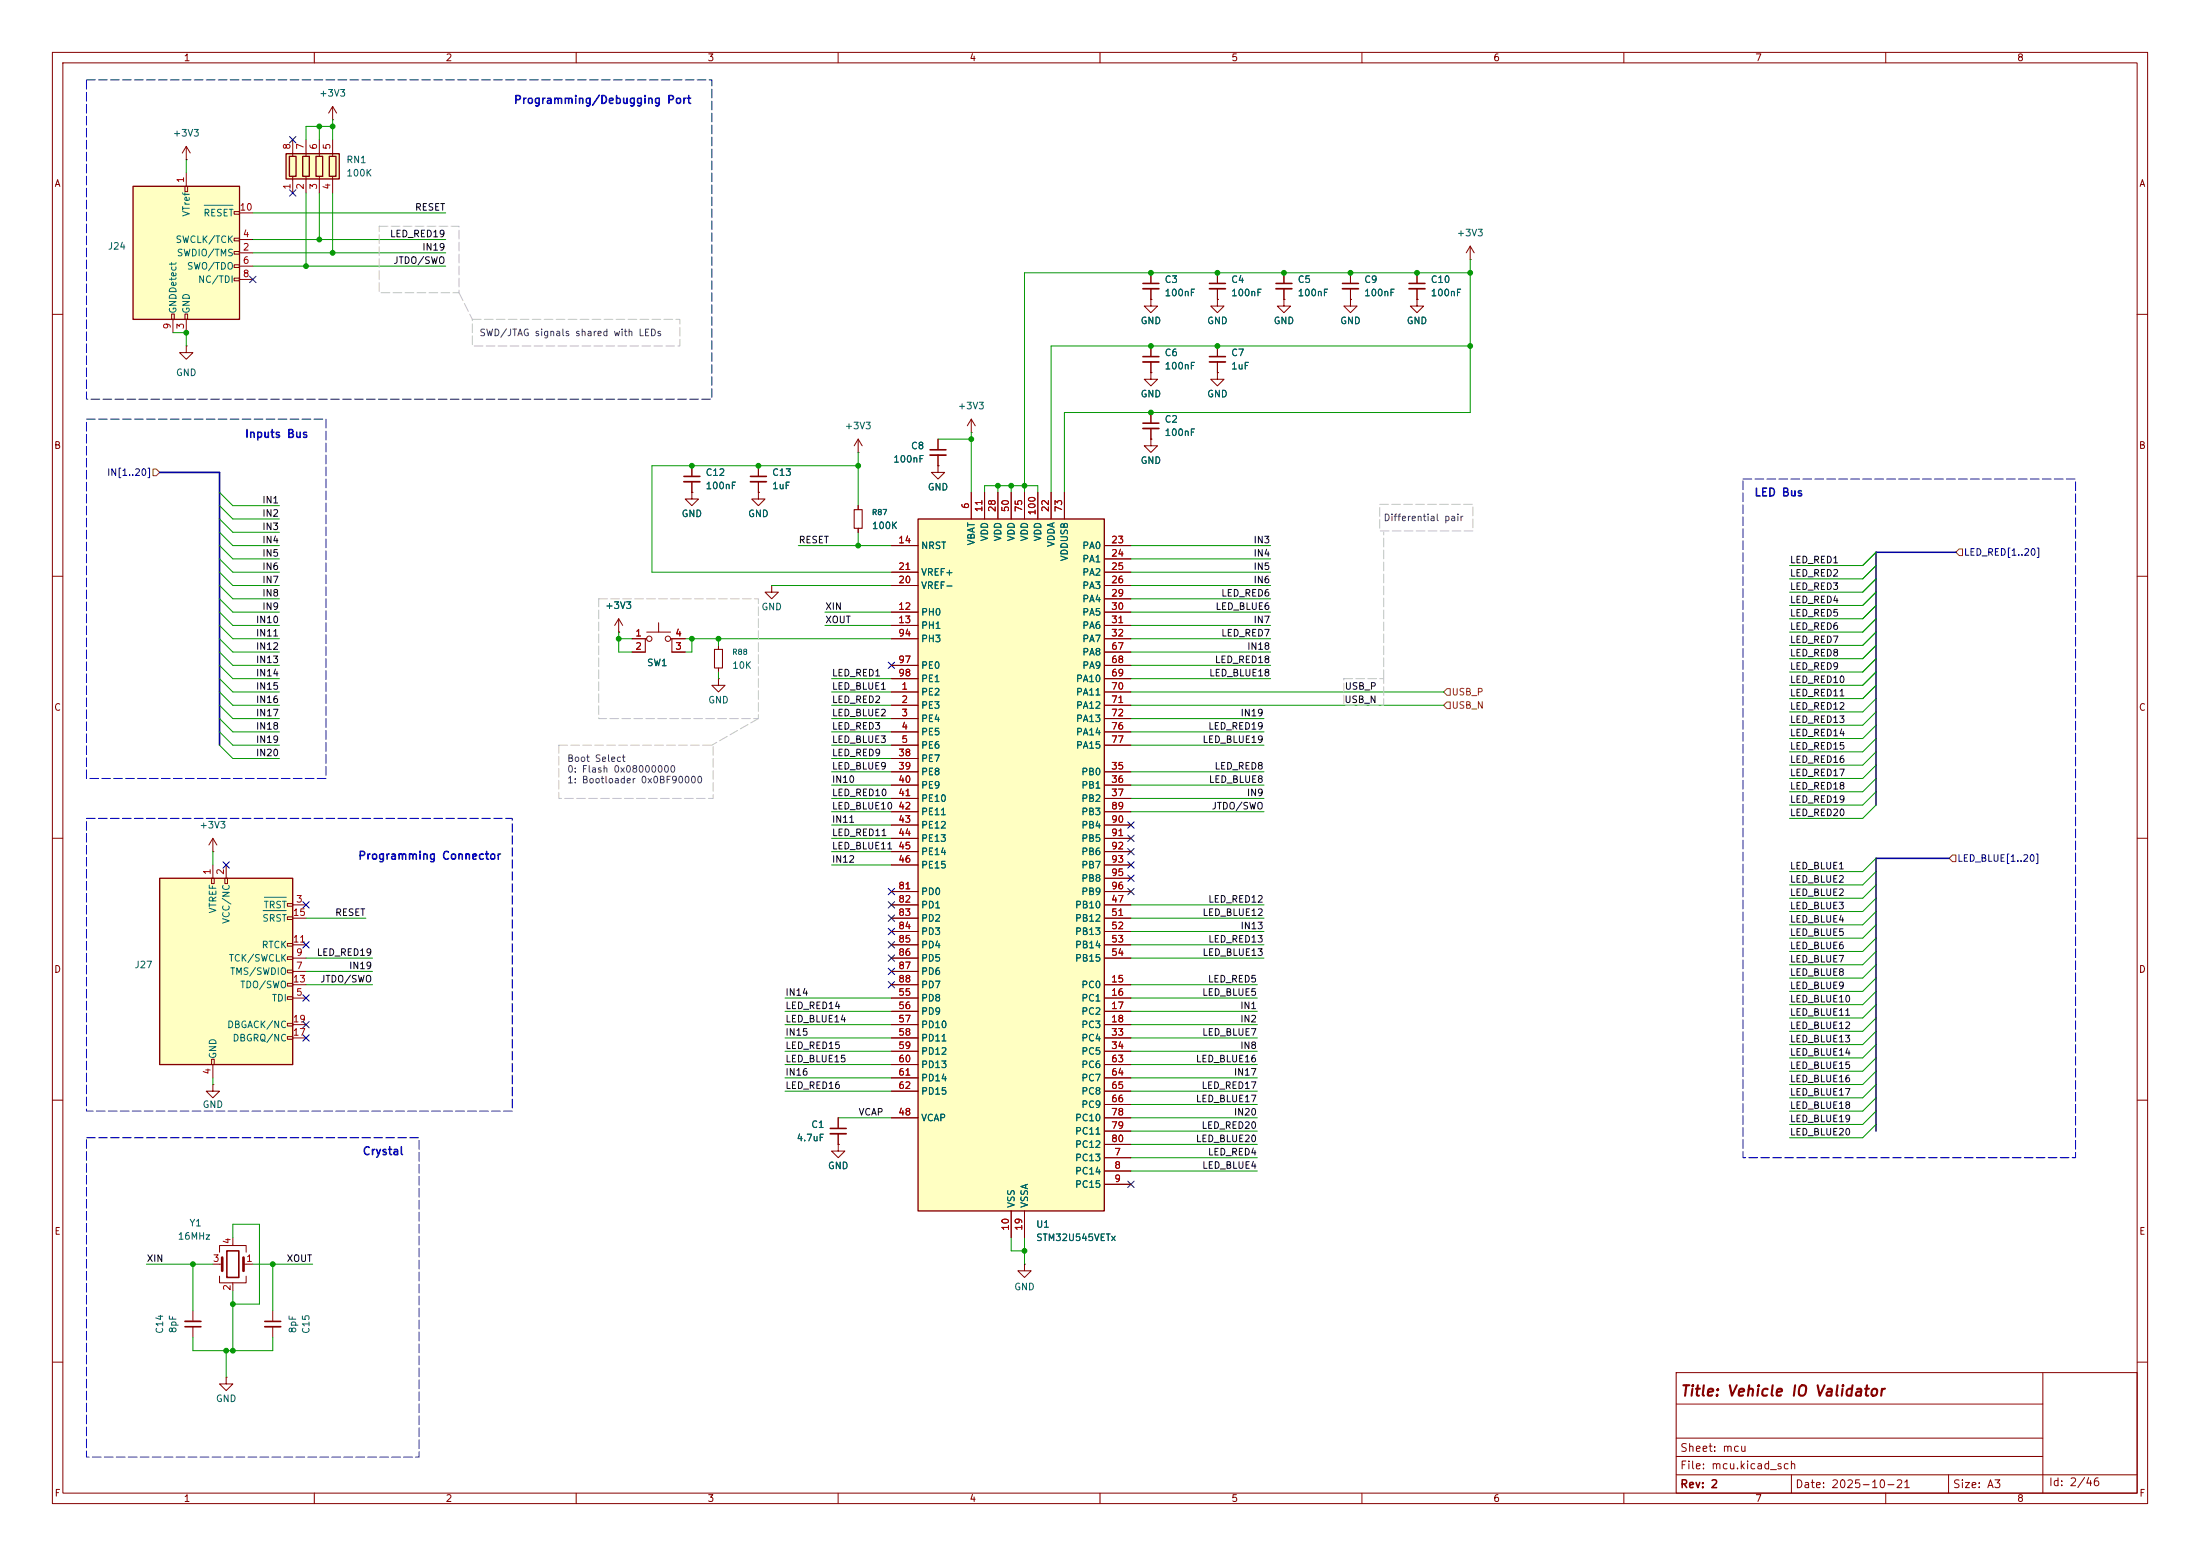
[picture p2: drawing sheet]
<svg xmlns="http://www.w3.org/2000/svg" width="420mm" height="297mm" viewBox="0 0 420 297" stroke-linecap="round" stroke-linejoin="round" font-family="sans-serif">
<g fill="none" stroke="#840000" stroke-width=".19">
<path d="M10 10h400v277h-400zM12 12h396v273h-396zM60 10v2M110 10v2M160 10v2M210 10v2M260 10v2M310 10v2M360 10v2M10 60h2M408 60h2M144.8 88.9v2"/>
<path d="M144.8 91.9v2.1M179.1 88.9v1.3h-1.3l1.3 1.2 1.2-1.2h-1.2M179.1 88.9h.1M179.1 83.8v2.1M179.1 86.9v2M10 110h2M118.1 118.1l-.8 1.3M118.1 118.1l.8 1.3M118.1 118.1v2.6M125.7 118.9v1.8M408 110h2M118.1 120.7h.1"/>
<path d="M120.6 121.9h2.6M123.4 121.9h-.2v2.6h-2.6M123.4 120.7h4.6M128 121.9h.3v2.6h2.5M128.3 121.9h2.5M137.2 129.5v1.3h1.2l-1.2 1.3-1.3-1.3h1.3M137.2 129.5h.1M137.2 123.2v.8M137.2 127.5v.8M10 160h2M408 160h2M40.6 162.6h.1"/>
<path d="M40.6 160l-.7 1.3M40.6 160l.8 1.3M40.6 160v2.6M10 210h2M40.6 207v1.3h1.3l-1.3 1.3-1.2-1.3h1.2M40.6 207h.1M160 218.4v1.3h-1.3l1.3 1.3 1.3-1.3h-1.3M160 218.4h.1M160 213.4v2M160 216.4v2M408 210h2M195.6 241.3v1.3h1.2l-1.2 1.2-1.3-1.2h1.3"/>
<path d="M195.6 241.3h.1M10 260h2M320 262h88v23h-88zM320 278h70M320 274.5h70M320 268h70M390 262v23M408 260h2M60 285v2M110 285v2M160 285v2M210 285v2"/>
<path d="M260 285v2M310 285v2M320 281.5h88M342 281.5v3.5M360 285v2M372 281.5v3.5"/>
<circle cx="124" cy="121.9" r=".51"/>
<circle cx="127.5" cy="121.9" r=".51"/>
</g>
<path d="M143.3 90.9h3M177.5 85.9h3.1M158.5 215.4h3" fill="none" stroke="#840000" stroke-width=".3"/>
<path d="M143.3 91.9h3M177.5 86.9h3.1M158.5 216.4h3" fill="none" stroke="#840000" stroke-width=".33"/>
<path d="M136.4 124h1.5v3.5h-1.5z" fill="none" stroke="#840000" stroke-width=".2"/>
<path d="M54.6 29.3h10.2v4.9h-10.2z" fill="#ffffc2"/>
<path d="M54.6 29.3h10.2v4.9h-10.2zM55.2 29.8h1.3v3.9h-1.3zM57.8 29.8h1.3v3.9h-1.3zM60.3 29.8h1.3v3.9h-1.3zM62.9 29.8h1.2v3.9h-1.2z" fill="none" stroke="#840000" stroke-width=".25"/>
<g fill="none" stroke="#840000" stroke-width=".19">
<path d="M55.9 26.7v3.1M55.9 33.7v3.1M58.4 26.7v3.1M58.4 33.7v3.1M61 26.7v3.1M61 33.7v3.1M63.5 26.7v3.1M63.5 33.7v3.1M132.1 88.9v2M132.1 91.9v2.1M163.8 86.4h.1M163.8 83.8l-.7 1.3"/>
<path d="M163.8 83.8l.8 1.3M163.8 83.8v2.6"/>
</g>
<path d="M130.6 90.9h3" fill="none" stroke="#840000" stroke-width=".3"/>
<path d="M130.6 91.9h3" fill="none" stroke="#840000" stroke-width=".33"/>
<path d="M175.3 99.1h35.5v132h-35.5z" fill="#ffffc2"/>
<path d="M175.3 99.1h35.5v132h-35.5z" fill="none" stroke="#840000" stroke-width=".25"/>
<g fill="none" stroke="#840000" stroke-width=".19">
<path d="M35.6 30.5h.1M35.6 27.9l-.8 1.3M35.6 27.9l.7 1.3M35.6 27.9v2.6M219.7 78.7v2.1M132.1 94v1.3h1.2l-1.2 1.2-1.3-1.2h1.3M132.1 94h.1M144.8 94v1.3h1.2l-1.2 1.2-1.3-1.2h1.3M144.8 94h.1M163.8 96.5v.8M185.4 82.6h.1M185.4 80v2.6"/>
<path d="M185.4 94v5.1M185.4 80l-.7 1.3M185.4 80l.8 1.3M188 94v5.1M190.5 94v5.1M193 94v5.1M195.6 94v5.1M198.1 94v5.1M200.7 94v5.1M203.2 94v5.1M219.7 83.8v1.3h1.3l-1.3 1.3-1.3-1.3h1.3M219.7 83.8h.1"/>
<path d="M219.7 81.8v2M147.3 111.8v1.2h1.3l-1.3 1.3-1.3-1.3h1.3M147.3 111.8h.1M163.8 100.8v.8M170.2 116.8h5.1M170.2 119.4h5.1M170.2 104.1h5.1M170.2 111.8h5.1M170.2 109.2h5.1M210.8 116.8h5.1M210.8 119.4h5.1M210.8 104.1h5.1"/>
<path d="M210.8 111.8h5.1M210.8 109.2h5.1M210.8 106.7h5.1M210.8 114.3h5.1M170.2 132.1h5.1M170.2 134.6h5.1M170.2 137.2h5.1M170.2 139.7h5.1M170.2 121.9h5.1M170.2 127h5.1M170.2 129.5h5.1M210.8 132.1h5.1"/>
<path d="M210.8 134.6h5.1M210.8 137.2h5.1M210.8 139.7h5.1M210.8 121.9h5.1M210.8 124.5h5.1M210.8 127h5.1M210.8 129.5h5.1M170.2 142.2h5.1M170.2 147.3h5.1M170.2 149.9h5.1M170.2 152.4h5.1M170.2 144.8h5.1"/>
<path d="M170.2 154.9h5.1M170.2 157.5h5.1M210.8 142.2h5.1M210.8 147.3h5.1M210.8 149.9h5.1M210.8 152.4h5.1M210.8 154.9h5.1M210.8 157.5h5.1M170.2 160h5.1M170.2 162.6h5.1M170.2 165.1h5.1M170.2 172.7h5.1"/>
<path d="M170.2 175.3h5.1M170.2 177.8h5.1M170.2 170.2h5.1M210.8 160h5.1M210.8 162.6h5.1M210.8 165.1h5.1M210.8 172.7h5.1M210.8 175.3h5.1M210.8 177.8h5.1M210.8 170.2h5.1M210.8 167.6h5.1M170.2 188h5.1"/>
<path d="M170.2 190.5h5.1M170.2 193h5.1M170.2 195.6h5.1M170.2 198.1h5.1M170.2 180.3h5.1M170.2 182.9h5.1M170.2 185.4h5.1M210.8 188h5.1M210.8 190.5h5.1M210.8 193h5.1M210.8 195.6h5.1M210.8 198.1h5.1"/>
<path d="M210.8 180.3h5.1M210.8 182.9h5.1M170.2 200.7h5.1M170.2 213.4h5.1M170.2 203.2h5.1M170.2 205.7h5.1M170.2 208.3h5.1M210.8 200.7h5.1M210.8 213.4h5.1M210.8 203.2h5.1M210.8 205.7h5.1M210.8 208.3h5.1"/>
<path d="M210.8 210.8h5.1M210.8 215.9h5.1M210.8 218.4h5.1M193 231.1v5.1M195.6 231.1v5.1M210.8 221h5.1M210.8 223.5h5.1M210.8 226.1h5.1"/>
</g>
<path d="M163.1 97.3h1.5v3.5h-1.5z" fill="none" stroke="#840000" stroke-width=".2"/>
<path d="M218.2 80.8h3" fill="none" stroke="#840000" stroke-width=".3"/>
<path d="M218.2 81.8h3" fill="none" stroke="#840000" stroke-width=".33"/>
<path d="M30.5 167.6h25.4v35.6h-25.4z" fill="#ffffc2"/>
<path d="M30.5 167.6h25.4v35.6h-25.4z" fill="none" stroke="#840000" stroke-width=".25"/>
<g fill="none" stroke="#840000" stroke-width=".19">
<path d="M219.7 57.2v1.2h1.3l-1.3 1.3-1.3-1.3h1.3M219.7 57.2h.1M219.7 52.1v2M219.7 55.1v2.1M232.4 57.2v1.2h1.3l-1.3 1.3-1.3-1.3h1.3M232.4 57.2h.1M232.4 52.1v2M232.4 55.1v2.1M245.1 57.2v1.2h1.3l-1.3 1.3-1.3-1.3h1.3M245.1 57.2h.1M245.1 52.1v2M245.1 55.1v2.1"/>
<path d="M257.8 57.2v1.2h1.3l-1.3 1.3-1.3-1.3h1.3M257.8 57.2h.1M257.8 52.1v2M257.8 55.1v2.1M270.5 57.2v1.2h1.3l-1.3 1.3-1.3-1.3h1.3M270.5 57.2h.1M270.5 52.1v2M270.5 55.1v2.1M280.7 49.5h.1M280.7 47l-.8 1.3M280.7 47l.7 1.3M280.7 47v2.5"/>
<path d="M35.6 66v1.3h1.2l-1.2 1.3-1.3-1.3h1.3M35.6 66h.1M219.7 71.1v1.3h1.3l-1.3 1.3-1.3-1.3h1.3M219.7 71.1h.1M219.7 66v2.1M219.7 69.1v2M232.4 71.1v1.3h1.3l-1.3 1.3-1.3-1.3h1.3M232.4 71.1h.1M232.4 66v2.1M232.4 69.1v2M40.4 167.6h.5v1.1h-.5zM40.6 165.1v2.5"/>
<path d="M42.9 167.6h.5v1.1h-.5zM43.2 165.1v2.5M54.9 172.5h1v.5h-1zM54.9 175h1v.5h-1zM55.9 172.7h2.5M55.9 175.3h2.5M54.9 182.6h1v.5h-1zM54.9 180.1h1v.5h-1zM54.9 185.2h1v.5h-1zM54.9 187.7h1v.5h-1zM54.9 195.3h1v.5h-1zM54.9 197.9h1v.5h-1z"/>
<path d="M54.9 190.2h1v.6h-1zM55.9 190.5h2.5M55.9 185.4h2.5M55.9 182.9h2.5M55.9 180.3h2.5M55.9 188h2.5M55.9 198.1h2.5M55.9 195.6h2.5M40.4 202.2h.5v1h-.5zM40.6 203.2v2.5M41.9 239v-1.3h5.1v1.3M44.4 236.2v1.5"/>
<path d="M36.8 250.2v2M36.8 253.2v2.1M40.6 241.3h1.8M41.9 243.6v1.3h5.1v-1.3M44.4 244.9v1.5M46.5 241.3h1.8M52.1 250.2v2M52.1 253.2v2.1M43.2 262.9v1.3h1.2l-1.2 1.2-1.3-1.2h1.3M43.2 262.9h.1"/>
</g>
<path d="M50.2 173.8h4.4M50.5 171.3h4.1" fill="none" stroke="#006464" stroke-width=".19"/>
<path d="M218.2 54.1h3M230.9 54.1h3M243.6 54.1h3M256.3 54.1h3M269 54.1h3M218.2 68.1h3M230.9 68.1h3M43.3 238.8h2.3v5h-2.3zM35.3 253.2h3.1M50.5 252.2h3.1" fill="none" stroke="#840000" stroke-width=".3"/>
<path d="M218.2 55.1h3M230.9 55.1h3M243.6 55.1h3M256.3 55.1h3M269 55.1h3M218.2 69.1h3M230.9 69.1h3M35.3 252.2h3.1M50.5 253.2h3.1" fill="none" stroke="#840000" stroke-width=".33"/>
<path d="M42.4 240v2.6M46.5 240v2.6" fill="none" stroke="#840000" stroke-width=".51"/>
<path d="M25.4 35.6h20.3v25.4h-20.3z" fill="#ffffc2"/>
<path d="M25.4 35.6h20.3v25.4h-20.3z" fill="none" stroke="#840000" stroke-width=".25"/>
<g fill="none" stroke="#840000" stroke-width=".19">
<path d="M35.3 35.6h.5v1h-.5zM35.6 33v2.6M63.5 22.9h.1M63.5 20.3l-.8 1.3M63.5 20.3l.8 1.3M63.5 20.3v2.6M32.8 59.9h.5v1.1h-.5zM35.3 59.9h.5v1.1h-.5zM44.7 45.5h1v.5h-1zM44.7 40.4h1v.5h-1zM44.7 48h1v.5h-1zM44.7 50.5h1v.6h-1z"/>
<path d="M44.7 53.1h1v.5h-1zM45.7 48.3h2.6M45.7 45.7h2.6M45.7 50.8h2.6M45.7 53.3h2.6M45.7 40.6h2.6M219.7 57.2h.1M219.7 52.1v2M219.7 55.1v2.1M232.4 57.2h.1M232.4 52.1v2M232.4 55.1v2.1"/>
<path d="M245.1 57.2h.1M245.1 52.1v2M245.1 55.1v2.1M257.8 57.2h.1M257.8 52.1v2M257.8 55.1v2.1M270.5 57.2h.1M270.5 52.1v2M270.5 55.1v2.1M33 61v2.5M35.6 61v2.5M219.7 71.1h.1"/>
<path d="M219.7 66v2.1M219.7 69.1v2M219.7 78.7v2.1M232.4 71.1h.1M232.4 66v2.1M232.4 69.1v2M132.1 94h.1M132.1 88.9v2M132.1 91.9v2.1M144.8 94h.1M144.8 88.9v2M144.8 91.9v2.1"/>
<path d="M163.8 96.5v.8M179.1 88.9h.1M179.1 83.8v2.1M179.1 86.9v2M185.4 94v5.1M188 94v5.1M190.5 94v5.1M193 94v5.1M195.6 94v5.1M198.1 94v5.1M200.7 94v5.1M203.2 94v5.1"/>
<path d="M219.7 83.8h.1M219.7 81.8v2M163.8 100.8v.8M170.2 116.8h5.1M170.2 119.4h5.1M170.2 104.1h5.1M170.2 111.8h5.1M170.2 109.2h5.1M210.8 116.8h5.1M210.8 119.4h5.1M210.8 104.1h5.1M210.8 111.8h5.1"/>
<path d="M210.8 109.2h5.1M210.8 106.7h5.1M210.8 114.3h5.1M118.1 120.7h.1M120.6 121.9h2.6M120.6 124.5h2.6M128.3 121.9h2.5M128.3 124.5h2.5M170.2 132.1h5.1M170.2 134.6h5.1M170.2 137.2h5.1M170.2 139.7h5.1"/>
<path d="M170.2 121.9h5.1M170.2 127h5.1M170.2 129.5h5.1M210.8 132.1h5.1M210.8 134.6h5.1M210.8 137.2h5.1M210.8 139.7h5.1M210.8 121.9h5.1M210.8 124.5h5.1M210.8 127h5.1M210.8 129.5h5.1M170.2 142.2h5.1"/>
<path d="M170.2 147.3h5.1M170.2 149.9h5.1M170.2 152.4h5.1M170.2 144.8h5.1M170.2 154.9h5.1M170.2 157.5h5.1M210.8 142.2h5.1M210.8 147.3h5.1M210.8 149.9h5.1M210.8 152.4h5.1M210.8 154.9h5.1M210.8 157.5h5.1"/>
<path d="M170.2 160h5.1M170.2 162.6h5.1M170.2 165.1h5.1M170.2 172.7h5.1M170.2 175.3h5.1M170.2 177.8h5.1M170.2 170.2h5.1M210.8 160h5.1M210.8 162.6h5.1M210.8 165.1h5.1M210.8 172.7h5.1M210.8 175.3h5.1"/>
<path d="M210.8 177.8h5.1M210.8 170.2h5.1M210.8 167.6h5.1M170.2 188h5.1M170.2 190.5h5.1M170.2 193h5.1M170.2 195.6h5.1M170.2 198.1h5.1M170.2 180.3h5.1M170.2 182.9h5.1M170.2 185.4h5.1M210.8 188h5.1"/>
<path d="M210.8 190.5h5.1M210.8 193h5.1M210.8 195.6h5.1M210.8 198.1h5.1M210.8 180.3h5.1M210.8 182.9h5.1M160 218.4h.1M160 213.4v2M160 216.4v2M170.2 200.7h5.1M170.2 213.4h5.1M170.2 203.2h5.1"/>
<path d="M170.2 205.7h5.1M170.2 208.3h5.1M210.8 200.7h5.1M210.8 213.4h5.1M210.8 203.2h5.1M210.8 205.7h5.1M210.8 208.3h5.1M210.8 210.8h5.1M210.8 215.9h5.1M210.8 218.4h5.1M193 231.1v5.1M195.6 231.1v5.1"/>
<path d="M210.8 221h5.1M210.8 223.5h5.1M210.8 226.1h5.1"/>
</g>
<path d="M39 39.2h5.5" fill="none" stroke="#006464" stroke-width=".19"/>
<path d="M29.2 89.5h.6l.7 .7-.7 .6h-.6zM373.4 105.4l.6-.6h.6v1.2h-.6zM276.2 131.4h.7v1.3h-.7l-.6-.6zM276.2 134h.7v1.3h-.7l-.6-.7zM372.7 163.2h.7v1.3h-.7l-.6-.7z" fill="none" stroke="#725600" stroke-width=".19"/>
<path d="M72.4 43.2h15.2v12.7h-15.2zM87.6 55.9l2.6 5.1M90.2 61h39.6v5h-39.6zM263.4 96.3h17.8v5h-17.8zM114.3 114.3h30.5v22.9h-30.5zM144.8 137.2l-8.9 5M256.5 129.5h7.7v5.1h-7.7zM264.2 129.5v-27.9M106.7 142.2h29.4v10.2h-29.4z" fill="none" stroke="#c2c2c2" stroke-width=".19" stroke-dasharray="1.7 .6"/>
<path d="M30.5 90.2h11.4v52M373.4 105.4h-15.3v48.3M372.1 163.8h-14v52.1" fill="none" stroke="#000084" stroke-width=".3"/>
<g fill="none" stroke="#009600" stroke-width=".19">
<path d="M35.6 30.5v2.5M58.4 36.8v14M61 24.1v2.6M61 36.8v8.9M63.5 22.9v3.8M63.5 36.8v11.5M63.5 24.1h-5.1v2.6M48.3 50.8h36.8M48.3 48.3h36.8M48.3 45.7h36.8M48.3 40.6h36.8M280.7 52.1h-85.1v41.9"/>
<path d="M280.7 49.5v29.2h-77.5v15.3M33 63.5h2.6v2.5M280.7 66h-80v28M41.9 94l2.5 2.5h8.9M41.9 96.5l2.5 2.6h8.9M41.9 99.1l2.5 2.5h8.9M163.8 88.9h-39.3v20.3h45.7M163.8 86.4v10.1M179.1 83.8h6.3M185.4 82.6v11.4M188 94v-1.3h10.1v1.3M190.5 92.7v1.3"/>
<path d="M193 92.7v1.3M41.9 106.7l2.5 2.5h8.9M41.9 111.8l2.5 2.5h8.9M41.9 104.1l2.5 2.6h8.9M41.9 109.2l2.5 2.6h8.9M41.9 101.6l2.5 2.5h8.9M41.9 119.4l2.5 2.5h8.9M41.9 116.8l2.5 2.6h8.9M41.9 114.3l2.5 2.5h8.9M147.3 111.8h22.9M152.4 104.1h17.8M157.5 119.4h12.7"/>
<path d="M157.5 116.8h12.7M163.8 101.6v2.5M215.9 109.2h26.7M215.9 114.3h26.7M215.9 106.7h26.7M215.9 111.8h26.7M215.9 104.1h26.7M215.9 119.4h26.7M215.9 116.8h26.7M358.1 113l-2.5 2.6h-14M358.1 110.5l-2.5 2.5h-14M358.1 108l-2.5 2.5h-14"/>
<path d="M358.1 105.4l-2.5 2.6h-14M358.1 118.1l-2.5 2.6h-14M358.1 115.6l-2.5 2.5h-14M41.9 121.9l2.5 2.6h8.9M41.9 127l2.5 2.5h8.9M41.9 124.5l2.5 2.5h8.9M41.9 129.5l2.5 2.6h8.9M41.9 137.2l2.5 2.5h8.9M41.9 139.7l2.5 2.5h8.9M41.9 132.1l2.5 2.5h8.9M41.9 134.6l2.5 2.6h8.9M118.1 120.7v3.8h2.5"/>
<path d="M118.1 121.9h2.5M130.8 121.9h39.4M132.1 121.9v2.6h-1.3M137.2 121.9v1.3M137.2 128.3v1.2M158.7 129.5h11.5M158.7 132.1h11.5M158.7 139.7h11.5M158.7 134.6h11.5M158.7 137.2h11.5M215.9 124.5h26.7M215.9 129.5h26.7"/>
<path d="M215.9 121.9h26.7M215.9 127h26.7M215.9 132.1h59.7M215.9 139.7h25.4M215.9 134.6h59.7M215.9 137.2h25.4M358.1 133.4l-2.5 2.5h-14M358.1 123.2l-2.5 2.5h-14M358.1 125.7l-2.5 2.6h-14M358.1 120.7l-2.5 2.5h-14M358.1 138.4l-2.5 2.6h-14M358.1 130.8l-2.5 2.6h-14"/>
<path d="M358.1 135.9l-2.5 2.5h-14M358.1 128.3l-2.5 2.5h-14M41.9 142.2l2.5 2.6h8.9M158.7 152.4h11.5M158.7 147.3h11.5M158.7 154.9h11.5M158.7 157.5h11.5M158.7 142.2h11.5M158.7 144.8h11.5M158.7 149.9h11.5M215.9 152.4h25.4M215.9 147.3h25.4"/>
<path d="M215.9 154.9h25.4M215.9 142.2h25.4M215.9 149.9h25.4M358.1 151.1l-2.5 2.6h-14M358.1 153.7l-2.5 2.5h-14M358.1 146.1l-2.5 2.5h-14M358.1 148.6l-2.5 2.5h-14M358.1 143.5l-2.5 2.6h-14M358.1 141l-2.5 2.5h-14M40.6 162.6v2.5M58.4 175.3h11.4M158.7 165.1h11.5"/>
<path d="M158.7 162.6h11.5M158.7 160h11.5M215.9 175.3h25.4M215.9 172.7h25.4M215.9 177.8h25.4M358.1 179.1l-2.5 2.5h-14M358.1 176.5l-2.5 2.6h-14M358.1 163.8l-2.5 2.6h-14M358.1 174l-2.5 2.5h-14M358.1 171.5l-2.5 2.5h-14M358.1 168.9l-2.5 2.6h-14M358.1 166.4l-2.5 2.5h-14"/>
<path d="M58.4 185.4h12.7M58.4 188h12.7M58.4 182.9h12.7M149.9 193h20.3M149.9 190.5h20.3M149.9 195.6h20.3M149.9 198.1h20.3M215.9 188h24.1M215.9 182.9h25.4M215.9 193h24.1M215.9 190.5h24.1M215.9 180.3h25.4"/>
<path d="M215.9 195.6h24.1M215.9 198.1h24.1M358.1 186.7l-2.5 2.5h-14M358.1 181.6l-2.5 2.6h-14M358.1 194.3l-2.5 2.6h-14M358.1 189.2l-2.5 2.6h-14M358.1 196.9l-2.5 2.5h-14M358.1 199.4l-2.5 2.5h-14M358.1 184.2l-2.5 2.5h-14M358.1 191.8l-2.5 2.5h-14M40.6 205.7v1.3M149.9 203.2h20.3"/>
<path d="M149.9 205.7h20.3M149.9 200.7h20.3M149.9 208.3h20.3M160 213.4h10.2M215.9 203.2h24.1M215.9 205.7h24.1M215.9 210.8h24.1M215.9 200.7h24.1M215.9 215.9h24.1M215.9 208.3h24.1M215.9 213.4h24.1M215.9 218.4h24.1"/>
<path d="M358.1 212.1l-2.5 2.5h-14M358.1 204.5l-2.5 2.5h-14M358.1 214.6l-2.5 2.6h-14M358.1 201.9l-2.5 2.6h-14M358.1 207l-2.5 2.6h-14M358.1 209.6l-2.5 2.5h-14M44.4 236.2v-2.5h5.1v15.2h-5.1M193 236.2v2.6h2.6M195.6 236.2v5.1M215.9 223.5h24.1M215.9 221h24.1M27.9 241.3h12.7"/>
<path d="M36.8 255.3v2.5h15.3v-2.5M36.8 241.3v8.9M43.2 257.8v5.1M44.4 246.4v11.4M48.3 241.3h11.4M52.1 241.3v8.9"/>
</g>
<g fill="none" stroke="#000084" stroke-width=".19">
<path d="M55.3 26.1l1.2 1.2M55.3 36.2l1.2 1.2M56.5 26.1l-1.2 1.2M56.5 36.2l-1.2 1.2M47.7 52.7l1.2 1.2M48.9 52.7l-1.2 1.2M169.6 126.4l1.2 1.2M170.8 126.4l-1.2 1.2M215.3 156.9l1.2 1.2M215.3 159.4l1.2 1.2M216.5 156.9l-1.2 1.2M216.5 159.4l-1.2 1.2"/>
<path d="M42.6 164.5l1.2 1.2M43.8 164.5l-1.2 1.2M57.8 179.7l1.2 1.2M57.8 172.1l1.2 1.2M59 179.7l-1.2 1.2M59 172.1l-1.2 1.2M169.6 169.6l1.2 1.2M169.6 174.7l1.2 1.2M169.6 179.7l1.2 1.2M169.6 177.2l1.2 1.2M169.6 172.1l1.2 1.2M170.8 169.6l-1.2 1.2"/>
<path d="M170.8 174.7l-1.2 1.2M170.8 179.7l-1.2 1.2M170.8 177.2l-1.2 1.2M170.8 172.1l-1.2 1.2M215.3 169.6l1.2 1.2M215.3 164.5l1.2 1.2M215.3 162l1.2 1.2M215.3 167l1.2 1.2M216.5 169.6l-1.2 1.2M216.5 164.5l-1.2 1.2M216.5 162l-1.2 1.2M216.5 167l-1.2 1.2"/>
<path d="M57.8 197.5l1.2 1.2M57.8 195l1.2 1.2M57.8 189.9l1.2 1.2M59 197.5l-1.2 1.2M59 195l-1.2 1.2M59 189.9l-1.2 1.2M169.6 184.8l1.2 1.2M169.6 182.3l1.2 1.2M169.6 187.4l1.2 1.2M170.8 184.8l-1.2 1.2M170.8 182.3l-1.2 1.2M170.8 187.4l-1.2 1.2"/>
<path d="M215.3 225.5l1.2 1.2M216.5 225.5l-1.2 1.2"/>
</g>
<path d="M16.5 15.2h119.4v61h-119.4zM16.5 80h45.7v68.6h-45.7zM332.7 91.4h63.5v129.6h-63.5zM16.5 156.2h81.3v55.9h-81.3zM16.5 217.2h63.5v60.9h-63.5z" fill="none" stroke="#0000c2" stroke-width=".19" stroke-dasharray="1.7 .6"/>
<g fill="#009600" stroke="#009600" stroke-width=".19">
<circle cx="132.1" cy="88.9" r=".46"/>
<circle cx="144.8" cy="88.9" r=".46"/>
<circle cx="118.1" cy="121.9" r=".46"/>
<circle cx="61" cy="45.7" r=".46"/>
<circle cx="63.5" cy="48.3" r=".46"/>
<circle cx="58.4" cy="50.8" r=".46"/>
<circle cx="36.8" cy="241.3" r=".46"/>
<circle cx="52.1" cy="241.3" r=".46"/>
<circle cx="44.4" cy="248.9" r=".46"/>
<circle cx="44.4" cy="257.8" r=".46"/>
<circle cx="43.2" cy="257.8" r=".46"/>
<circle cx="63.5" cy="24.1" r=".46"/>
<circle cx="35.6" cy="63.5" r=".46"/>
<circle cx="61" cy="24.1" r=".46"/>
<circle cx="193" cy="92.7" r=".46"/>
<circle cx="190.5" cy="92.7" r=".46"/>
<circle cx="163.8" cy="88.9" r=".46"/>
<circle cx="195.6" cy="92.7" r=".46"/>
<circle cx="163.8" cy="104.1" r=".46"/>
<circle cx="185.4" cy="83.8" r=".46"/>
<circle cx="195.6" cy="238.8" r=".46"/>
<circle cx="137.2" cy="121.9" r=".46"/>
<circle cx="132.1" cy="121.9" r=".46"/>
<circle cx="280.7" cy="52.1" r=".46"/>
<circle cx="280.7" cy="66" r=".46"/>
<circle cx="245.1" cy="52.1" r=".46"/>
<circle cx="257.8" cy="52.1" r=".46"/>
<circle cx="232.4" cy="52.1" r=".46"/>
<circle cx="219.7" cy="52.1" r=".46"/>
<circle cx="232.4" cy="66" r=".46"/>
<circle cx="270.5" cy="52.1" r=".46"/>
<circle cx="219.7" cy="78.7" r=".46"/>
<circle cx="219.7" cy="66" r=".46"/>
</g>
<text font-size="2" fill="#840000" x="320.6" y="267">Title: Vehicle IO Validator</text>
<g font-size="1.5" fill="#0000c2">
<text x="98" y="20.2">Programming/Debugging Port</text>
<text x="46.6" y="83.9">Inputs Bus</text>
<text x="334.8" y="95.1">LED Bus</text>
<text x="68.2" y="164.5">Programming Connector</text>
<text x="69.1" y="220.8">Crystal</text>
</g>
<g font-size="1.5" fill="#840000">
<text x="320.6" y="280.8">File: mcu.kicad_sch</text>
<text x="320.6" y="277.5">Sheet: mcu</text>
<text x="320.6" y="284.4">Rev: 2</text>
<text x="342.6" y="284.4">Date: 2025-10-21</text>
<text x="372.7" y="284.4">Size: A3</text>
<text x="391" y="284">Id: 2/46</text>
</g>
<g font-size="1.3" fill="#840000">
<text x="35" y="12">1</text>
<text x="85" y="12">2</text>
<text x="135" y="12">3</text>
<text x="185" y="12">4</text>
<text x="235" y="12">5</text>
<text x="285" y="12">6</text>
<text x="335" y="12">7</text>
<text x="385" y="12">8</text>
<text x="10.3" y="36">A</text>
<text x="408.3" y="36">A</text>
<text x="10.2" y="86">B</text>
<text x="408.2" y="86">B</text>
<text x="10.2" y="136">C</text>
<text x="408.2" y="136">C</text>
<text x="10.2" y="186">D</text>
<text x="408.2" y="186">D</text>
<text x="10.3" y="236">E</text>
<text x="408.3" y="236">E</text>
<text x="10.3" y="286">F</text>
<text x="35" y="287">1</text>
<text x="85" y="287">2</text>
<text x="135" y="287">3</text>
<text x="185" y="287">4</text>
<text x="235" y="287">5</text>
<text x="285" y="287">6</text>
<text x="335" y="287">7</text>
<text x="385" y="287">8</text>
<text x="408.3" y="286">F</text>
</g>
<g font-size="1.3" fill="#006464">
<text x="60.8" y="18.7">+3V3</text>
<text x="32.9" y="26.4">+3V3</text>
<text x="66" y="31.4">RN1</text>
<text x="66" y="34">100K</text>
<text x="36.5" y="41.5" transform="rotate(-90 36.5 41.5)">VTref</text>
<text x="38.7" y="41.6">RESET</text>
<text x="20.5" y="48">J24</text>
<text x="33.4" y="46.7">SWCLK/TCK</text>
<text x="278" y="45.4">+3V3</text>
<text x="33.7" y="49.2">SWDIO/TMS</text>
<text x="35.6" y="51.8">SWO/TDO</text>
<text x="34" y="60" transform="rotate(-90 34 60)">GNDDetect</text>
<text x="36.5" y="60" transform="rotate(-90 36.5 60)">GND</text>
<text x="37.7" y="54.3">NC/TDI</text>
<text x="222.2" y="54.3">C3</text>
<text x="222.2" y="56.8">100nF</text>
<text x="234.9" y="54.3">C4</text>
<text x="234.9" y="56.8">100nF</text>
<text x="247.6" y="54.3">C5</text>
<text x="247.6" y="56.8">100nF</text>
<text x="260.3" y="54.3">C9</text>
<text x="260.3" y="56.8">100nF</text>
<text x="273" y="54.3">C10</text>
<text x="273" y="56.8">100nF</text>
<text x="217.6" y="62.2">GND</text>
<text x="230.3" y="62.2">GND</text>
<text x="243" y="62.2">GND</text>
<text x="255.7" y="62.2">GND</text>
<text x="268.4" y="62.2">GND</text>
<text x="222.2" y="68.3">C6</text>
<text x="222.2" y="70.8">100nF</text>
<text x="234.9" y="68.3">C7</text>
<text x="234.9" y="70.8">1uF</text>
<text x="33.5" y="72.1">GND</text>
<text x="217.6" y="76.1">GND</text>
<text x="230.3" y="76.1">GND</text>
<text x="161.2" y="82.2">+3V3</text>
<text x="182.8" y="78.4">+3V3</text>
<text x="222.2" y="81">C2</text>
<text x="222.2" y="83.5">100nF</text>
<text x="170.4" y="88.6">100nF</text>
<text x="173.8" y="86.1">C8</text>
<text x="217.6" y="88.8">GND</text>
<text x="134.6" y="91.1">C12</text>
<text x="134.6" y="93.7">100nF</text>
<text x="147.3" y="91.1">C13</text>
<text x="147.3" y="93.7">1uF</text>
<text x="177" y="93.9">GND</text>
<text x="130" y="99">GND</text>
<text x="142.7" y="99">GND</text>
<text x="166.4" y="101.3">100K</text>
<text x="175.7" y="105.1">NRST</text>
<text x="186.4" y="104.2" transform="rotate(-90 186.4 104.2)">VBAT</text>
<text x="188.9" y="103.4" transform="rotate(-90 188.9 103.4)">VDD</text>
<text x="191.5" y="103.4" transform="rotate(-90 191.5 103.4)">VDD</text>
<text x="194" y="103.4" transform="rotate(-90 194 103.4)">VDD</text>
<text x="196.5" y="103.4" transform="rotate(-90 196.5 103.4)">VDD</text>
<text x="199.1" y="103.4" transform="rotate(-90 199.1 103.4)">VDD</text>
<text x="201.6" y="104.5" transform="rotate(-90 201.6 104.5)">VDDA</text>
<text x="204.2" y="107.2" transform="rotate(-90 204.2 107.2)">VDDUSB</text>
<text x="206.5" y="105.1">PA0</text>
<text x="206.5" y="107.6">PA1</text>
<text x="175.7" y="112.7">VREF-</text>
<text x="175.7" y="110.2">VREF+</text>
<text x="206.5" y="110.2">PA2</text>
<text x="206.5" y="112.7">PA3</text>
<text x="115.4" y="116.5">+3V3</text>
<text x="145.3" y="116.8">GND</text>
<text x="175.7" y="117.8">PH0</text>
<text x="206.5" y="115.3">PA4</text>
<text x="206.5" y="117.8">PA5</text>
<text x="175.7" y="120.3">PH1</text>
<text x="175.7" y="122.9">PH3</text>
<text x="206.5" y="120.3">PA6</text>
<text x="206.5" y="122.9">PA7</text>
<text x="206.5" y="125.4">PA8</text>
<text x="123.4" y="127.5">SW1</text>
<text x="139.7" y="128">10K</text>
<text x="175.7" y="128">PE0</text>
<text x="175.7" y="130.5">PE1</text>
<text x="205.3" y="130.5">PA10</text>
<text x="206.5" y="128">PA9</text>
<text x="135.1" y="134.6">GND</text>
<text x="175.7" y="133">PE2</text>
<text x="175.7" y="135.6">PE3</text>
<text x="205.3" y="133">PA11</text>
<text x="205.3" y="135.6">PA12</text>
<text x="175.7" y="138.1">PE4</text>
<text x="175.7" y="140.7">PE5</text>
<text x="175.7" y="143.2">PE6</text>
<text x="205.3" y="138.1">PA13</text>
<text x="205.3" y="140.7">PA14</text>
<text x="205.3" y="143.2">PA15</text>
<text x="175.7" y="145.7">PE7</text>
<text x="175.7" y="148.3">PE8</text>
<text x="206.3" y="148.3">PB0</text>
<text x="175.7" y="150.8">PE9</text>
<text x="175.7" y="153.4">PE10</text>
<text x="175.7" y="155.9">PE11</text>
<text x="206.3" y="150.8">PB1</text>
<text x="206.3" y="153.4">PB2</text>
<text x="206.3" y="155.9">PB3</text>
<text x="38" y="158.4">+3V3</text>
<text x="175.7" y="158.4">PE12</text>
<text x="175.7" y="161">PE13</text>
<text x="206.3" y="158.4">PB4</text>
<text x="206.3" y="161">PB5</text>
<text x="175.7" y="163.5">PE14</text>
<text x="175.7" y="166.1">PE15</text>
<text x="206.3" y="163.5">PB6</text>
<text x="206.3" y="166.1">PB7</text>
<text x="50.2" y="173.7">TRST</text>
<text x="175.7" y="171.1">PD0</text>
<text x="175.7" y="173.7">PD1</text>
<text x="205.1" y="173.7">PB10</text>
<text x="206.3" y="168.6">PB8</text>
<text x="206.3" y="171.1">PB9</text>
<text x="41.6" y="174.4" transform="rotate(-90 41.6 174.4)">VTREF</text>
<text x="44.1" y="176.4" transform="rotate(-90 44.1 176.4)">VCC/NC</text>
<text x="50" y="176.2">SRST</text>
<text x="175.7" y="176.2">PD2</text>
<text x="175.7" y="178.8">PD3</text>
<text x="205.1" y="176.2">PB12</text>
<text x="205.1" y="178.8">PB13</text>
<text x="25.6" y="185.1">J27</text>
<text x="43.6" y="183.8">TCK/SWCLK</text>
<text x="49.9" y="181.3">RTCK</text>
<text x="175.7" y="181.3">PD4</text>
<text x="175.7" y="183.8">PD5</text>
<text x="205.1" y="181.3">PB14</text>
<text x="205.1" y="183.8">PB15</text>
<text x="43.8" y="186.4">TMS/SWDIO</text>
<text x="45.7" y="188.9">TDO/SWO</text>
<text x="51.8" y="191.5">TDI</text>
<text x="175.7" y="191.5">PD8</text>
<text x="175.7" y="186.4">PD6</text>
<text x="175.7" y="188.9">PD7</text>
<text x="206.3" y="188.9">PC0</text>
<text x="206.3" y="191.5">PC1</text>
<text x="43.3" y="196.5">DBGACK/NC</text>
<text x="175.7" y="194">PD9</text>
<text x="175.7" y="196.5">PD10</text>
<text x="206.3" y="194">PC2</text>
<text x="206.3" y="196.5">PC3</text>
<text x="41.6" y="202.2" transform="rotate(-90 41.6 202.2)">GND</text>
<text x="44.3" y="199.1">DBGRQ/NC</text>
<text x="175.7" y="199.1">PD11</text>
<text x="175.7" y="201.6">PD12</text>
<text x="206.3" y="199.1">PC4</text>
<text x="206.3" y="201.6">PC5</text>
<text x="175.7" y="204.2">PD13</text>
<text x="175.7" y="206.7">PD14</text>
<text x="175.7" y="209.2">PD15</text>
<text x="206.3" y="204.2">PC6</text>
<text x="206.3" y="206.7">PC7</text>
<text x="206.3" y="209.2">PC8</text>
<text x="38.6" y="211.8">GND</text>
<text x="154.8" y="215.6">C1</text>
<text x="175.7" y="214.3">VCAP</text>
<text x="205.1" y="214.3">PC10</text>
<text x="206.3" y="211.8">PC9</text>
<text x="152" y="218.1">4.7uF</text>
<text x="205.1" y="221.9">PC13</text>
<text x="205.1" y="216.9">PC11</text>
<text x="205.1" y="219.4">PC12</text>
<text x="158" y="223.5">GND</text>
<text x="205.1" y="224.5">PC14</text>
<text x="205.1" y="227">PC15</text>
<text x="194" y="230.7" transform="rotate(-90 194 230.7)">VSS</text>
<text x="196.5" y="230.7" transform="rotate(-90 196.5 230.7)">VSSA</text>
<text x="33.8" y="236.9">16MHz</text>
<text x="36.1" y="234.4">Y1</text>
<text x="197.7" y="234.6">U1</text>
<text x="197.7" y="237.2">STM32U545VETx</text>
<text x="193.5" y="246.6">GND</text>
<text x="31.4" y="254.7" transform="rotate(-90 31.4 254.7)">C14</text>
<text x="34" y="254.6" transform="rotate(-90 34 254.6)">8pF</text>
<text x="56.8" y="254.6" transform="rotate(-90 56.8 254.6)">8pF</text>
<text x="59.4" y="254.7" transform="rotate(-90 59.4 254.7)">C15</text>
<text x="41.1" y="267.9">GND</text>
</g>
<g font-size="1.3" fill="#a90000">
<text x="55.7" y="28.7" transform="rotate(-90 55.7 28.7)">8</text>
<text x="58.3" y="28.7" transform="rotate(-90 58.3 28.7)">7</text>
<text x="60.8" y="28.7" transform="rotate(-90 60.8 28.7)">6</text>
<text x="63.4" y="28.7" transform="rotate(-90 63.4 28.7)">5</text>
<text x="35.4" y="35" transform="rotate(-90 35.4 35)">1</text>
<text x="45.7" y="40.5">10</text>
<text x="55.7" y="36.3" transform="rotate(-90 55.7 36.3)">1</text>
<text x="58.3" y="36.3" transform="rotate(-90 58.3 36.3)">2</text>
<text x="60.8" y="36.3" transform="rotate(-90 60.8 36.3)">3</text>
<text x="63.4" y="36.3" transform="rotate(-90 63.4 36.3)">4</text>
<text x="46.3" y="45.6">4</text>
<text x="46.3" y="48.1">2</text>
<text x="46.3" y="50.7">6</text>
<text x="46.3" y="53.2">8</text>
<text x="32.9" y="63" transform="rotate(-90 32.9 63)">9</text>
<text x="35.4" y="63" transform="rotate(-90 35.4 63)">3</text>
<text x="185.3" y="97.3" transform="rotate(-90 185.3 97.3)">6</text>
<text x="187.8" y="97.9" transform="rotate(-90 187.8 97.9)">11</text>
<text x="190.4" y="97.9" transform="rotate(-90 190.4 97.9)">28</text>
<text x="192.9" y="97.9" transform="rotate(-90 192.9 97.9)">50</text>
<text x="195.4" y="97.9" transform="rotate(-90 195.4 97.9)">75</text>
<text x="198" y="98.5" transform="rotate(-90 198 98.5)">100</text>
<text x="200.5" y="97.9" transform="rotate(-90 200.5 97.9)">22</text>
<text x="203.1" y="97.9" transform="rotate(-90 203.1 97.9)">73</text>
<text x="171.4" y="104">14</text>
<text x="212" y="104">23</text>
<text x="212" y="106.5">24</text>
<text x="171.4" y="111.6">20</text>
<text x="171.4" y="109.1">21</text>
<text x="212" y="109.1">25</text>
<text x="212" y="111.6">26</text>
<text x="171.4" y="116.7">12</text>
<text x="171.4" y="119.2">13</text>
<text x="212" y="114.2">29</text>
<text x="212" y="116.7">30</text>
<text x="212" y="119.2">31</text>
<text x="121.2" y="121.8">1</text>
<text x="121.2" y="124.3">2</text>
<text x="128.8" y="124.3">3</text>
<text x="128.8" y="121.8">4</text>
<text x="171.4" y="121.8">94</text>
<text x="212" y="121.8">32</text>
<text x="212" y="124.3">67</text>
<text x="171.4" y="126.9">97</text>
<text x="171.4" y="129.4">98</text>
<text x="172" y="131.9">1</text>
<text x="212" y="126.9">68</text>
<text x="212" y="129.4">69</text>
<text x="212" y="131.9">70</text>
<text x="172" y="134.5">2</text>
<text x="172" y="137">3</text>
<text x="212" y="134.5">71</text>
<text x="212" y="137">72</text>
<text x="172" y="139.6">4</text>
<text x="172" y="142.1">5</text>
<text x="212" y="139.6">76</text>
<text x="212" y="142.1">77</text>
<text x="171.4" y="144.6">38</text>
<text x="171.4" y="147.2">39</text>
<text x="171.4" y="149.7">40</text>
<text x="212" y="147.2">35</text>
<text x="212" y="149.7">36</text>
<text x="171.4" y="152.3">41</text>
<text x="171.4" y="154.8">42</text>
<text x="212" y="152.3">37</text>
<text x="212" y="154.8">89</text>
<text x="171.4" y="157.3">43</text>
<text x="171.4" y="159.9">44</text>
<text x="212" y="157.3">90</text>
<text x="212" y="159.9">91</text>
<text x="40.5" y="167.1" transform="rotate(-90 40.5 167.1)">1</text>
<text x="43" y="167.1" transform="rotate(-90 43 167.1)">2</text>
<text x="171.4" y="162.4">45</text>
<text x="171.4" y="165">46</text>
<text x="212" y="162.4">92</text>
<text x="212" y="165">93</text>
<text x="212" y="167.5">95</text>
<text x="56.4" y="172.6">3</text>
<text x="171.4" y="170">81</text>
<text x="171.4" y="172.6">82</text>
<text x="212" y="172.6">47</text>
<text x="212" y="170">96</text>
<text x="55.8" y="175.1">15</text>
<text x="171.4" y="175.1">83</text>
<text x="171.4" y="177.7">84</text>
<text x="212" y="175.1">51</text>
<text x="212" y="177.7">52</text>
<text x="55.8" y="180.2">11</text>
<text x="56.4" y="185.3">7</text>
<text x="56.4" y="182.7">9</text>
<text x="171.4" y="180.2">85</text>
<text x="171.4" y="182.7">86</text>
<text x="171.4" y="185.3">87</text>
<text x="212" y="180.2">53</text>
<text x="212" y="182.7">54</text>
<text x="55.8" y="187.8">13</text>
<text x="56.4" y="190.4">5</text>
<text x="171.4" y="190.4">55</text>
<text x="171.4" y="187.8">88</text>
<text x="212" y="187.8">15</text>
<text x="212" y="190.4">16</text>
<text x="55.8" y="198">17</text>
<text x="55.8" y="195.4">19</text>
<text x="171.4" y="192.9">56</text>
<text x="171.4" y="195.4">57</text>
<text x="171.4" y="198">58</text>
<text x="212" y="192.9">17</text>
<text x="212" y="195.4">18</text>
<text x="212" y="198">33</text>
<text x="171.4" y="200.5">59</text>
<text x="171.4" y="203.1">60</text>
<text x="212" y="200.5">34</text>
<text x="212" y="203.1">63</text>
<text x="40.5" y="205.2" transform="rotate(-90 40.5 205.2)">4</text>
<text x="171.4" y="205.6">61</text>
<text x="171.4" y="208.1">62</text>
<text x="212" y="205.6">64</text>
<text x="212" y="208.1">65</text>
<text x="171.4" y="213.2">48</text>
<text x="212" y="210.7">66</text>
<text x="212" y="213.2">78</text>
<text x="212" y="215.8">79</text>
<text x="212" y="218.3">80</text>
<text x="212.6" y="220.8">7</text>
<text x="212.6" y="223.4">8</text>
<text x="212.6" y="225.9">9</text>
<text x="44.3" y="237.6" transform="rotate(-90 44.3 237.6)">4</text>
<text x="192.9" y="235" transform="rotate(-90 192.9 235)">10</text>
<text x="195.4" y="235" transform="rotate(-90 195.4 235)">19</text>
<text x="40.5" y="241.2">3</text>
<text x="46.9" y="241.2">1</text>
<text x="44.3" y="246.5" transform="rotate(-90 44.3 246.5)">2</text>
</g>
<g font-size="1.3" fill="#0f0f0f">
<text x="79.1" y="40.5">RESET</text>
<text x="74.3" y="45.6">LED_RED19</text>
<text x="75" y="50.7">JTDO/SWO</text>
<text x="80.5" y="48.1">IN19</text>
<text x="50" y="96.4">IN1</text>
<text x="50" y="98.9">IN2</text>
<text x="50" y="101.5">IN3</text>
<text x="50" y="104">IN4</text>
<text x="50" y="106.6">IN5</text>
<text x="152.4" y="104">RESET</text>
<text x="239.2" y="106.6">IN4</text>
<text x="239.2" y="104">IN3</text>
<text x="341.6" y="107.8">LED_RED1</text>
<text x="50" y="109.1">IN6</text>
<text x="50" y="111.6">IN7</text>
<text x="239.2" y="109.1">IN5</text>
<text x="239.2" y="111.6">IN6</text>
<text x="341.6" y="112.9">LED_RED3</text>
<text x="341.6" y="110.4">LED_RED2</text>
<text x="48.8" y="119.3">IN10</text>
<text x="50" y="114.2">IN8</text>
<text x="50" y="116.7">IN9</text>
<text x="157.5" y="119.3">XOUT</text>
<text x="157.5" y="116.7">XIN</text>
<text x="231.9" y="116.7">LED_BLUE6</text>
<text x="233" y="114.2">LED_RED6</text>
<text x="239.2" y="119.3">IN7</text>
<text x="341.6" y="118">LED_RED5</text>
<text x="341.6" y="115.4">LED_RED4</text>
<text x="48.8" y="121.8">IN11</text>
<text x="48.8" y="124.3">IN12</text>
<text x="233" y="121.8">LED_RED7</text>
<text x="238" y="124.3">IN18</text>
<text x="341.6" y="125.6">LED_RED8</text>
<text x="341.6" y="120.5">LED_RED6</text>
<text x="341.6" y="123.1">LED_RED7</text>
<text x="48.8" y="132">IN15</text>
<text x="48.8" y="126.9">IN13</text>
<text x="48.8" y="129.4">IN14</text>
<text x="158.7" y="129.4">LED_RED1</text>
<text x="158.7" y="132">LED_BLUE1</text>
<text x="230.7" y="129.4">LED_BLUE18</text>
<text x="231.8" y="126.9">LED_RED18</text>
<text x="256.6" y="132">USB_P</text>
<text x="341.6" y="128.1">LED_RED9</text>
<text x="341.6" y="130.7">LED_RED10</text>
<text x="48.8" y="134.5">IN16</text>
<text x="48.8" y="137">IN17</text>
<text x="158.7" y="137">LED_BLUE2</text>
<text x="158.7" y="134.5">LED_RED2</text>
<text x="236.7" y="137">IN19</text>
<text x="256.6" y="134.5">USB_N</text>
<text x="341.6" y="133.2">LED_RED11</text>
<text x="341.6" y="135.8">LED_RED12</text>
<text x="48.8" y="142.1">IN19</text>
<text x="48.8" y="139.6">IN18</text>
<text x="158.7" y="139.6">LED_RED3</text>
<text x="158.7" y="142.1">LED_BLUE3</text>
<text x="229.5" y="142.1">LED_BLUE19</text>
<text x="230.6" y="139.6">LED_RED19</text>
<text x="341.6" y="143.4">LED_RED15</text>
<text x="341.6" y="138.3">LED_RED13</text>
<text x="341.6" y="140.8">LED_RED14</text>
<text x="48.8" y="144.7">IN20</text>
<text x="158.7" y="144.7">LED_RED9</text>
<text x="158.7" y="149.7">IN10</text>
<text x="158.7" y="147.2">LED_BLUE9</text>
<text x="230.7" y="149.7">LED_BLUE8</text>
<text x="231.8" y="147.2">LED_RED8</text>
<text x="341.6" y="145.9">LED_RED16</text>
<text x="341.6" y="148.5">LED_RED17</text>
<text x="158.7" y="154.8">LED_BLUE10</text>
<text x="158.7" y="152.3">LED_RED10</text>
<text x="231.2" y="154.8">JTDO/SWO</text>
<text x="237.9" y="152.3">IN9</text>
<text x="341.6" y="153.5">LED_RED19</text>
<text x="341.6" y="151">LED_RED18</text>
<text x="158.7" y="157.4">IN11</text>
<text x="158.7" y="159.9">LED_RED11</text>
<text x="341.6" y="156.1">LED_RED20</text>
<text x="158.7" y="162.4">LED_BLUE11</text>
<text x="158.7" y="165">IN12</text>
<text x="341.6" y="166.2">LED_BLUE1</text>
<text x="230.6" y="172.6">LED_RED12</text>
<text x="341.6" y="171.3">LED_BLUE2</text>
<text x="341.6" y="173.9">LED_BLUE3</text>
<text x="341.6" y="168.8">LED_BLUE2</text>
<text x="63.9" y="175.1">RESET</text>
<text x="229.5" y="175.1">LED_BLUE12</text>
<text x="236.7" y="177.7">IN13</text>
<text x="341.6" y="178.9">LED_BLUE5</text>
<text x="341.6" y="176.4">LED_BLUE4</text>
<text x="60.4" y="182.8">LED_RED19</text>
<text x="66.5" y="185.3">IN19</text>
<text x="229.5" y="182.8">LED_BLUE13</text>
<text x="230.6" y="180.2">LED_RED13</text>
<text x="341.6" y="181.5">LED_BLUE6</text>
<text x="341.6" y="184">LED_BLUE7</text>
<text x="61" y="187.8">JTDO/SWO</text>
<text x="149.8" y="190.4">IN14</text>
<text x="229.4" y="190.4">LED_BLUE5</text>
<text x="230.5" y="187.8">LED_RED5</text>
<text x="341.6" y="189.1">LED_BLUE9</text>
<text x="341.6" y="191.6">LED_BLUE10</text>
<text x="341.6" y="186.6">LED_BLUE8</text>
<text x="149.8" y="192.9">LED_RED14</text>
<text x="149.8" y="198">IN15</text>
<text x="149.8" y="195.5">LED_BLUE14</text>
<text x="229.4" y="198">LED_BLUE7</text>
<text x="236.7" y="195.5">IN2</text>
<text x="236.7" y="192.9">IN1</text>
<text x="341.6" y="196.7">LED_BLUE12</text>
<text x="341.6" y="194.2">LED_BLUE11</text>
<text x="149.8" y="200.5">LED_RED15</text>
<text x="149.8" y="203.1">LED_BLUE15</text>
<text x="228.2" y="203.1">LED_BLUE16</text>
<text x="236.7" y="200.5">IN8</text>
<text x="341.6" y="199.3">LED_BLUE13</text>
<text x="341.6" y="201.8">LED_BLUE14</text>
<text x="149.8" y="208.2">LED_RED16</text>
<text x="149.8" y="205.6">IN16</text>
<text x="229.3" y="208.2">LED_RED17</text>
<text x="235.4" y="205.6">IN17</text>
<text x="341.6" y="206.9">LED_BLUE16</text>
<text x="341.6" y="204.3">LED_BLUE15</text>
<text x="341.6" y="209.4">LED_BLUE17</text>
<text x="163.8" y="213.2">VCAP</text>
<text x="228.2" y="210.7">LED_BLUE17</text>
<text x="229.3" y="215.8">LED_RED20</text>
<text x="235.4" y="213.2">IN20</text>
<text x="341.6" y="214.5">LED_BLUE19</text>
<text x="341.6" y="212">LED_BLUE18</text>
<text x="228.2" y="218.3">LED_BLUE20</text>
<text x="230.5" y="220.9">LED_RED4</text>
<text x="341.6" y="217">LED_BLUE20</text>
<text x="229.4" y="223.4">LED_BLUE4</text>
<text x="27.9" y="241.2">XIN</text>
<text x="54.6" y="241.2">XOUT</text>
</g>
<g font-size="1.3" fill="#484848">
<text x="91.4" y="64.5">SWD/JTAG signals shared with LEDs</text>
<text x="264" y="99.8">Differential pair</text>
<text x="108.2" y="145.7">Boot Select</text>
<text x="108.2" y="147.8">0: Flash 0x08000000</text>
<text x="108.2" y="149.8">1: Bootloader 0x0BF90000</text>
</g>
<g font-size="1.3" fill="#000084">
<text x="20.3" y="91.1">IN[1..20]</text>
<text x="374.8" y="106.4">LED_RED[1..20]</text>
<text x="373.5" y="164.8">LED_BLUE[1..20]</text>
</g>
<g font-size="1.3" fill="#725600">
<text x="277" y="133">USB_P</text>
<text x="277" y="135.6">USB_N</text>
</g>
<g font-size="1" fill="#006464">
<text x="166.4" y="98.6">R87</text>
<text x="139.7" y="125.2">R88</text>
</g>
</svg>
